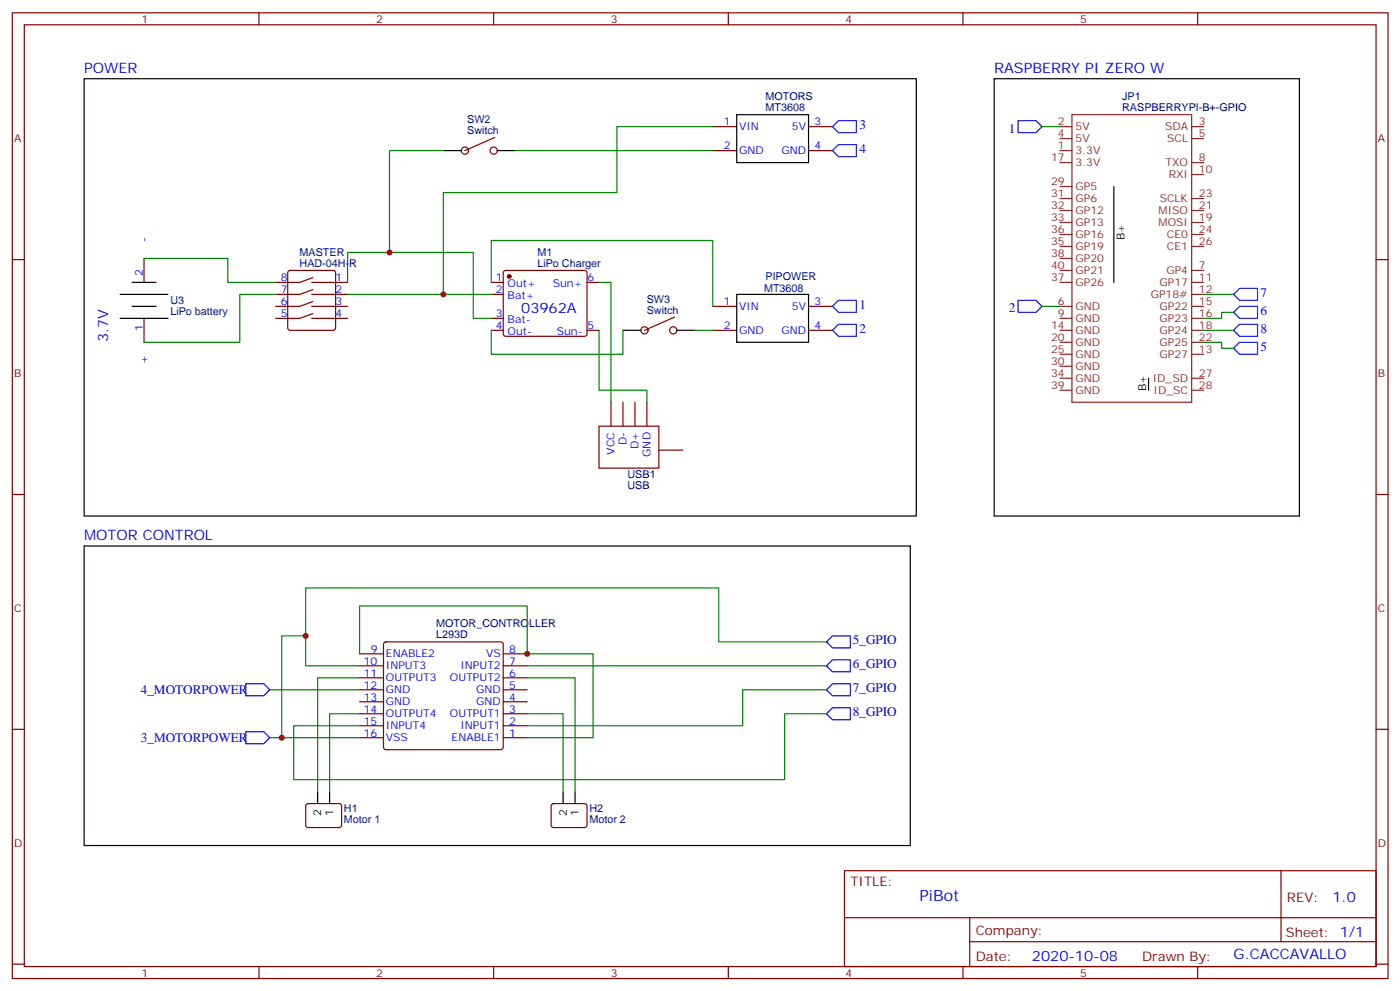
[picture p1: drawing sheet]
<svg xmlns="http://www.w3.org/2000/svg" width="413mm" height="292mm" viewBox="0 0 413 292" stroke-linecap="round" stroke-linejoin="round" font-family="sans-serif">
<g fill="none" stroke="#870000" stroke-width=".35">
<path d="M3.6 3.8h405.4v284.3h-405.4zM7.2 7.3h398.2v277.3h-398.2zM76.3 3.8v3.5M145.5 3.8v3.5M214.6 3.8v3.5M283.7 3.8v3.5M352.9 3.8v3.5M210 37.3h7.1M238.2 37.3h7.1M145.8 40.5l-8.8 3.8M210 44.3h7.1M238.2 44.3h7.1"/>
<path d="M3.6 76.4h3.6M42.4 76.1v7M85 79.8l.5-.2h12.7l.5 .2 .2 .5v16.3l-.3 .5-.4 .2h-12.7l-.5-.3-.2-.4v-16.3zM148.5 79.8l.5-.2h23.3l.5 .2 .2 .5v18l-.3 .5-.4 .2h-23.3l-.5-.2-.2-.5v-18zM405.4 76.4h3.6M42.4 93.7v7.1M91.8 83.1h10.6M91.8 86.7h10.6M91.8 93.7h10.6M91.8 90.2h10.6M92.2 81.7l-3.9 1.4h-7.1M92.2 85.3l-3.9 1.4h-7.1"/>
<path d="M92.2 92.3l-3.9 1.4h-7.1M92.2 88.8l-3.9 1.4h-7.1M144.7 83.1h3.6M144.7 86.7h3.6M144.7 93.7h3.6M144.7 97.3h3.6M173 83.1h3.5M173 97.3h3.5M198.7 93.4l-8.8 3.9M210 97.3h7.1M210 90.2h7.1M238.2 97.3h7.1"/>
<path d="M238.2 90.2h7.1M180 118.4v7.1M183.6 118.4v7.1M187.1 118.4v7.1M190.6 118.4v7.1M176.5 125.5h17.6v12.3h-17.6zM194.1 132.5h7.1M3.6 145.6h3.6M405.4 145.6h3.6M105.9 199.6h7.1M105.9 196h7.1M105.9 192.5h7.1"/>
<path d="M113.2 189.2l.5-.2h33.9l.5 .2 .2 .5v30.3l-.3 .5-.4 .2h-33.9l-.5-.2-.2-.5v-30.3zM148.3 199.6h7M148.3 196h7M148.3 192.5h7M3.6 214.7h3.6M105.9 217.2h7.1M105.9 213.7h7.1M105.9 210.1h7.1M105.9 206.6h7.1M105.9 203.1h7.1M148.3 217.2h7M148.3 213.7h7"/>
<path d="M148.3 210.1h7M148.3 206.6h7M148.3 203.1h7M405.4 214.7h3.6M90.3 236.8l.5-.2 9.4 .1 .4 .6v5.9l-.7 .5-9.4-.1-.4-.6v-5.7zM162.6 236.8l.5-.2 9.4 .1 .5 .6-.1 5.9-.6 .5-9.5-.1-.4-.6v-5.7zM248.8 256.4h156.6v28.2h-156.6zM377.4 256.4v20.9M248.8 270.2h156.5M285.7 277.3h119.6M285.7 270.2v14.1M3.6 283.9h3.6"/>
<path d="M76.3 284.6v3.5M145.5 284.6v3.5M214.6 284.6v3.5M283.7 284.6v3.5M352.9 284.6v3.5M405.4 283.9h3.6"/>
<circle cx="137" cy="44.3" r="1.06"/>
<circle cx="145.5" cy="44.3" r="1.06"/>
<circle cx="189.9" cy="97.3" r="1.06"/>
<circle cx="198.4" cy="97.3" r="1.06"/>
</g>
<circle cx="150" cy="81.4" r=".53" fill="#870000" stroke="#870000" stroke-width=".35"/>
<g fill="none" stroke="#000" stroke-width=".35">
<path d="M24.8 23.2h245.2v128.7h-245.2zM217.1 33.8h21.1v14.1h-21.1zM292.9 23.2h90v128.7h-90zM130.6 44.3h5.3M146.5 44.3h5.3M328.2 54.9v28.2M35.4 93.7h14.1M35.4 86.7h14.1M38.9 90.2h7.1M38.9 83.1h7.1M183.6 97.3h5.2M199.4 97.3h5.3"/>
<path d="M217.1 86.7h21.1v14.1h-21.1zM338.4 111.4v3.5M24.8 160.8h243.4v88.2h-243.4zM93.6 233.1v3.5M97.1 233.1v3.5M165.9 233.1v3.5M169.4 233.1v3.5"/>
</g>
<g fill="none" stroke="#008700" stroke-width=".35">
<path d="M210 37.3h-28.2v19.4h-51.2v30h-28.2M307 37.3h5.3M130.6 44.3h-15.8v30h24.7v19.4h5.2M151.8 44.3h58.2M42.4 76.1h24.7v7h14.1M114.8 74.3h-12.4v8.8M81.2 86.7h-10.5v14.1h-28.3M130.6 86.7h14.1M144.7 97.3v7h38.9v-7M144.7 83.1v-12.3h65.3v19.4M176.5 83.1h3.5v35.3M176.5 97.3v17.6h14.1v3.5"/>
<path d="M204.7 97.3h5.3M307 90.2h5.3M354.6 97.3h8.9M354.6 86.7h8.9M363.5 92h-3.6v1.7h-5.3M354.6 100.8h5.3v1.8h3.6M90.1 187.2h-7.1v30M105.9 192.5v-14.1h49.4v14.1h19.4v24.7h-19.4M105.9 199.6h-12.3v33.5M155.3 199.6h14.1v33.5M155.3 196h88.2M243.5 189h-31.7v-15.9h-121.7v22.9h15.8"/>
<path d="M79.5 203.1h26.4M79.5 217.2h26.4M105.9 210.1h-8.8v23M155.3 210.1h10.6v23M243.5 210.1h-12.3v19.5h-144.7v-15.9h19.4M243.5 203.1h-24.7v10.6h-63.5"/>
</g>
<g fill="none" stroke="#00f" stroke-width=".35">
<path d="M245.3 37.3l1.8-1.8h5.2v3.6h-5.2zM300 35.5h5.3l1.7 1.8-1.7 1.8h-5.3zM245.3 44.3l1.8-1.7h5.2v3.5h-5.2zM245.3 90.2l1.8-1.8h5.2v3.6h-5.2zM245.3 97.3l1.8-1.8h5.2v3.5h-5.2zM300 88.4h5.3l1.7 1.8-1.7 1.8h-5.3zM363.5 86.7l1.7-1.8h5.3v3.5h-5.3zM363.5 92l1.7-1.8h5.3v3.5h-5.3zM363.5 97.3l1.7-1.8h5.3v3.5h-5.3zM363.5 102.6l1.7-1.8h5.3v3.5h-5.3zM243.5 189l1.8-1.8h5.3v3.5h-5.3zM243.5 196l1.8-1.7h5.3v3.5h-5.3z"/>
<path d="M72.4 201.3h5.3l1.8 1.8-1.8 1.8h-5.3zM72.4 215.4h5.3l1.8 1.8-1.8 1.8h-5.3zM243.5 203.1l1.8-1.8h5.3v3.6h-5.3zM243.5 210.1l1.8-1.7h5.3v3.5h-5.3z"/>
</g>
<g fill="none" stroke="#8c2424" stroke-width=".35">
<path d="M312.3 37.3h3.5M315.8 33.8h35.3v84.6h-35.3zM351.1 37.3h3.5M312.3 44.3h3.5M312.3 40.8h3.5M312.3 47.9h3.5M312.3 58.5h3.5M312.3 54.9h3.5M351.1 40.8h3.5M351.1 47.9h3.5M351.1 58.5h3.5M351.1 51.4h3.5"/>
<path d="M312.3 79.6h3.5M312.3 65.5h3.5M312.3 62h3.5M312.3 72.6h3.5M312.3 69h3.5M312.3 76.1h3.5M351.1 79.6h3.5M351.1 65.5h3.5M351.1 62h3.5M351.1 72.6h3.5M351.1 69h3.5M312.3 93.7h3.5"/>
<path d="M312.3 83.1h3.5M312.3 90.2h3.5M312.3 97.3h3.5M351.1 93.7h3.5M351.1 83.1h3.5M351.1 90.2h3.5M351.1 97.3h3.5M351.1 86.7h3.5M312.3 104.3h3.5M312.3 100.8h3.5M312.3 107.8h3.5M312.3 111.4h3.5"/>
<path d="M312.3 114.9h3.5M351.1 104.3h3.5M351.1 100.8h3.5M351.1 111.4h3.5M351.1 114.9h3.5"/>
</g>
<g fill="#c00">
<circle cx="114.8" cy="74.3" r=".88"/>
<circle cx="130.6" cy="86.7" r=".88"/>
<circle cx="155.3" cy="192.5" r=".88"/>
<circle cx="83" cy="217.2" r=".88"/>
<circle cx="90.1" cy="187.2" r=".88"/>
</g>
<text font-size="4.6" fill="#00f" x="270.9" y="265.4">PiBot</text>
<g font-size="4.2" fill="#00f">
<text x="24.8" y="21.4">POWER</text>
<text x="292.9" y="21.4">RASPBERRY PI ZERO W</text>
<text x="153.6" y="92">03962A</text>
<text x="31.9" y="100.8" transform="rotate(-90 31.9 100.8)">3.7V</text>
<text x="24.8" y="159">MOTOR CONTROL</text>
<text x="392.6" y="265.6">1.0</text>
<text x="304.1" y="283">2020-10-08</text>
<text x="363.5" y="282.5">G.CACCAVALLO</text>
</g>
<g font-size="3.9" fill="#00f">
<text x="253.2" y="38">3</text>
<text x="297.2" y="39.1">1</text>
<text x="253.2" y="45.1">4</text>
<text x="371.4" y="87.4">7</text>
<text x="253.2" y="90.9">1</text>
<text x="297.2" y="92">2</text>
<text x="371.4" y="92.7">6</text>
<text x="253.2" y="98">2</text>
<text x="371.4" y="98">8</text>
<text x="371.4" y="103.3">5</text>
<text x="251.3" y="189.7">5_GPIO</text>
<text x="251.3" y="196.8">6_GPIO</text>
<text x="251.3" y="203.9">7_GPIO</text>
<text x="41.5" y="204.3">4_MOTORPOWER</text>
<text x="251.3" y="210.9">8_GPIO</text>
<text x="41.5" y="218.4">3_MOTORPOWER</text>
</g>
<g font-size="3.9" fill="#800">
<text x="250.6" y="260.9">TITLE:</text>
<text x="379.2" y="265.6">REV:</text>
<text x="287.5" y="275.1">Company:</text>
<text x="378.9" y="275.8">Sheet: 1/1</text>
<text x="287.5" y="282.8">Date:</text>
<text x="336.5" y="282.9">Drawn By:</text>
</g>
<g font-size="3.2" fill="#800">
<text x="41.7" y="6.8">1</text>
<text x="110.9" y="6.8">2</text>
<text x="180" y="6.8">3</text>
<text x="249.2" y="6.8">4</text>
<text x="318.3" y="6.8">5</text>
<text x="4.2" y="41.9">A</text>
<text x="406" y="41.9">A</text>
<text x="4.2" y="111">B</text>
<text x="406" y="111">B</text>
<text x="4.2" y="180.2">C</text>
<text x="406" y="180.2">C</text>
<text x="4.2" y="249.3">D</text>
<text x="406" y="249.3">D</text>
<text x="41.7" y="287.6">1</text>
<text x="110.9" y="287.6">2</text>
<text x="180" y="287.6">3</text>
<text x="249.2" y="287.6">4</text>
<text x="318.3" y="287.6">5</text>
</g>
<g font-size="3.2" fill="#000080">
<text x="225.5" y="29.4">MOTORS</text>
<text x="330.7" y="29.5">JP1</text>
<text x="225.5" y="32.6">MT3608</text>
<text x="330.7" y="32.7">RASPBERRYPI-B+-GPIO</text>
<text x="137.7" y="39.4">Switch</text>
<text x="137.7" y="36.2">SW2</text>
<text x="88.3" y="75.4">MASTER</text>
<text x="158.3" y="75.4">M1</text>
<text x="88.3" y="78.6">HAD-04H-R</text>
<text x="158.3" y="78.6">LiPo Charger</text>
<text x="225.5" y="82.3">PIPOWER</text>
<text x="50.2" y="89.6">U3</text>
<text x="190.6" y="89.1">SW3</text>
<text x="225.1" y="86.1">MT3608</text>
<text x="50.2" y="92.8">LiPo battery</text>
<text x="190.6" y="92.3">Switch</text>
<text x="184.9" y="140.8">USB1</text>
<text x="184.9" y="144">USB</text>
<text x="128.5" y="184.7">MOTOR_CONTROLLER</text>
<text x="128.5" y="187.9">L293D</text>
<text x="101.4" y="239.2">H1</text>
<text x="173.7" y="239.2">H2</text>
<text x="101.4" y="242.4">Motor 1</text>
<text x="173.7" y="242.4">Motor 2</text>
</g>
<g font-size="3.2" fill="#00f">
<text x="213.3" y="36.9">1</text>
<text x="217.8" y="38.3">VIN</text>
<text x="233.3" y="38.3">5V</text>
<text x="240" y="36.9">3</text>
<text x="213.3" y="44">2</text>
<text x="217.8" y="45.4">GND</text>
<text x="230.2" y="45.4">GND</text>
<text x="240" y="44">4</text>
<text x="43.5" y="71.2" transform="rotate(-90 43.5 71.2)">-</text>
<text x="42.1" y="81.4" transform="rotate(-90 42.1 81.4)">2</text>
<text x="82.8" y="82.8">8</text>
<text x="98.9" y="82.8">1</text>
<text x="146.1" y="82.8">1</text>
<text x="173.1" y="82.8">6</text>
<text x="82.8" y="89.9">6</text>
<text x="82.8" y="86.3">7</text>
<text x="98.9" y="86.3">2</text>
<text x="98.9" y="89.9">3</text>
<text x="146.1" y="86.3">2</text>
<text x="149.6" y="84.6">Out+</text>
<text x="149.6" y="88.1">Bat+</text>
<text x="162.9" y="84.6">Sun+</text>
<text x="213.3" y="89.9">1</text>
<text x="240" y="89.9">3</text>
<text x="82.8" y="93.4">5</text>
<text x="98.9" y="93.4">4</text>
<text x="146.1" y="93.4">3</text>
<text x="149.6" y="95.1">Bat-</text>
<text x="217.8" y="91.3">VIN</text>
<text x="233.3" y="91.3">5V</text>
<text x="42.1" y="97.5" transform="rotate(-90 42.1 97.5)">1</text>
<text x="146.1" y="96.9">4</text>
<text x="149.6" y="98.7">Out-</text>
<text x="164" y="98.7">Sun-</text>
<text x="173.1" y="96.9">5</text>
<text x="213.3" y="96.9">2</text>
<text x="217.8" y="98.3">GND</text>
<text x="230.2" y="98.3">GND</text>
<text x="240" y="96.9">4</text>
<text x="43.5" y="107.1" transform="rotate(-90 43.5 107.1)">+</text>
<text x="184.6" y="131.1" transform="rotate(-90 184.6 131.1)">D-</text>
<text x="181.1" y="133.8" transform="rotate(-90 181.1 133.8)">VCC</text>
<text x="188.1" y="132.3" transform="rotate(-90 188.1 132.3)">D+</text>
<text x="191.7" y="134.5" transform="rotate(-90 191.7 134.5)">GND</text>
<text x="107.2" y="195.7">10</text>
<text x="109.2" y="192.2">9</text>
<text x="113.7" y="193.6">ENABLE2</text>
<text x="113.7" y="197.1">INPUT3</text>
<text x="135.7" y="197.1">INPUT2</text>
<text x="143.2" y="193.6">VS</text>
<text x="150" y="195.7">7</text>
<text x="150" y="192.2">8</text>
<text x="107.2" y="199.2">11</text>
<text x="107.2" y="202.7">12</text>
<text x="113.7" y="200.6">OUTPUT3</text>
<text x="132.6" y="200.6">OUTPUT2</text>
<text x="150" y="202.7">5</text>
<text x="150" y="199.2">6</text>
<text x="107.2" y="206.3">13</text>
<text x="107.2" y="209.8">14</text>
<text x="113.7" y="204.2">GND</text>
<text x="113.7" y="207.7">GND</text>
<text x="140.3" y="207.7">GND</text>
<text x="140.3" y="204.2">GND</text>
<text x="150" y="209.8">3</text>
<text x="150" y="206.3">4</text>
<text x="107.2" y="213.3">15</text>
<text x="113.7" y="211.2">OUTPUT4</text>
<text x="113.7" y="214.7">INPUT4</text>
<text x="132.6" y="211.2">OUTPUT1</text>
<text x="135.7" y="214.7">INPUT1</text>
<text x="150" y="213.3">2</text>
<text x="107.2" y="216.9">16</text>
<text x="113.7" y="218.3">VSS</text>
<text x="133.1" y="218.3">ENABLE1</text>
<text x="150" y="216.9">1</text>
</g>
<g font-size="3.2" fill="#8d2323">
<text x="311.7" y="40.5">4</text>
<text x="311.7" y="36.9">2</text>
<text x="316.9" y="41.9">5V</text>
<text x="316.9" y="38.3">5V</text>
<text x="343.3" y="38.3">SDA</text>
<text x="343.9" y="41.9">SCL</text>
<text x="353.2" y="36.9">3</text>
<text x="353.2" y="40.5">5</text>
<text x="309.7" y="47.5">17</text>
<text x="311.7" y="44">1</text>
<text x="316.9" y="45.4">3.3V</text>
<text x="353.2" y="47.5">8</text>
<text x="316.9" y="48.9">3.3V</text>
<text x="343.4" y="48.9">TXO</text>
<text x="344.3" y="52.5">RXI</text>
<text x="353.2" y="51">10</text>
<text x="309.7" y="54.6">29</text>
<text x="309.7" y="58.1">31</text>
<text x="316.9" y="56">GP5</text>
<text x="316.9" y="59.5">GP6</text>
<text x="341.7" y="59.5">SCLK</text>
<text x="353.2" y="58.1">23</text>
<text x="309.7" y="61.6">32</text>
<text x="309.7" y="65.2">33</text>
<text x="316.9" y="63">GP12</text>
<text x="341.4" y="63">MISO</text>
<text x="353.2" y="65.2">19</text>
<text x="353.2" y="61.6">21</text>
<text x="309.7" y="68.7">36</text>
<text x="316.9" y="66.6">GP13</text>
<text x="316.9" y="70.1">GP16</text>
<text x="341.4" y="66.6">MOSI</text>
<text x="343.8" y="70.1">CE0</text>
<text x="353.2" y="68.7">24</text>
<text x="309.7" y="72.2">35</text>
<text x="309.7" y="75.7">38</text>
<text x="316.9" y="73.6">GP19</text>
<text x="316.9" y="77.2">GP20</text>
<text x="343.8" y="73.6">CE1</text>
<text x="353.2" y="72.2">26</text>
<text x="309.7" y="82.8">37</text>
<text x="309.7" y="79.3">40</text>
<text x="316.9" y="80.7">GP21</text>
<text x="343.7" y="80.7">GP4</text>
<text x="353.2" y="79.3">7</text>
<text x="353.2" y="82.8">11</text>
<text x="311.7" y="89.9">6</text>
<text x="316.9" y="84.2">GP26</text>
<text x="339.1" y="87.7">GP18#</text>
<text x="341.7" y="84.2">GP17</text>
<text x="353.2" y="89.9">15</text>
<text x="353.2" y="86.3">12</text>
<text x="311.7" y="93.4">9</text>
<text x="316.9" y="94.8">GND</text>
<text x="316.9" y="91.3">GND</text>
<text x="341.7" y="91.3">GP22</text>
<text x="341.7" y="94.8">GP23</text>
<text x="353.2" y="93.4">16</text>
<text x="309.7" y="100.4">20</text>
<text x="309.7" y="96.9">14</text>
<text x="316.9" y="101.8">GND</text>
<text x="316.9" y="98.3">GND</text>
<text x="341.7" y="101.8">GP25</text>
<text x="341.7" y="98.3">GP24</text>
<text x="353.2" y="100.4">22</text>
<text x="353.2" y="96.9">18</text>
<text x="309.7" y="104">25</text>
<text x="309.7" y="107.5">30</text>
<text x="316.9" y="105.4">GND</text>
<text x="341.7" y="105.4">GP27</text>
<text x="353.2" y="104">13</text>
<text x="309.7" y="111">34</text>
<text x="316.9" y="108.9">GND</text>
<text x="316.9" y="112.4">GND</text>
<text x="339.7" y="112.4">ID_SD</text>
<text x="353.2" y="111">27</text>
<text x="309.7" y="114.5">39</text>
<text x="316.9" y="116">GND</text>
<text x="339.9" y="116">ID_SC</text>
<text x="353.2" y="114.5">28</text>
</g>
<g font-size="3.2">
<text x="331.4" y="70.8" transform="rotate(-90 331.4 70.8)">B+</text>
<text x="337.7" y="115.3" transform="rotate(-90 337.7 115.3)">B+</text>
<text x="94.7" y="240.4" transform="rotate(-90 94.7 240.4)">2</text>
<text x="98.2" y="240.4" transform="rotate(-90 98.2 240.4)">1</text>
<text x="167" y="240.4" transform="rotate(-90 167 240.4)">2</text>
<text x="170.5" y="240.4" transform="rotate(-90 170.5 240.4)">1</text>
</g>
</svg>
